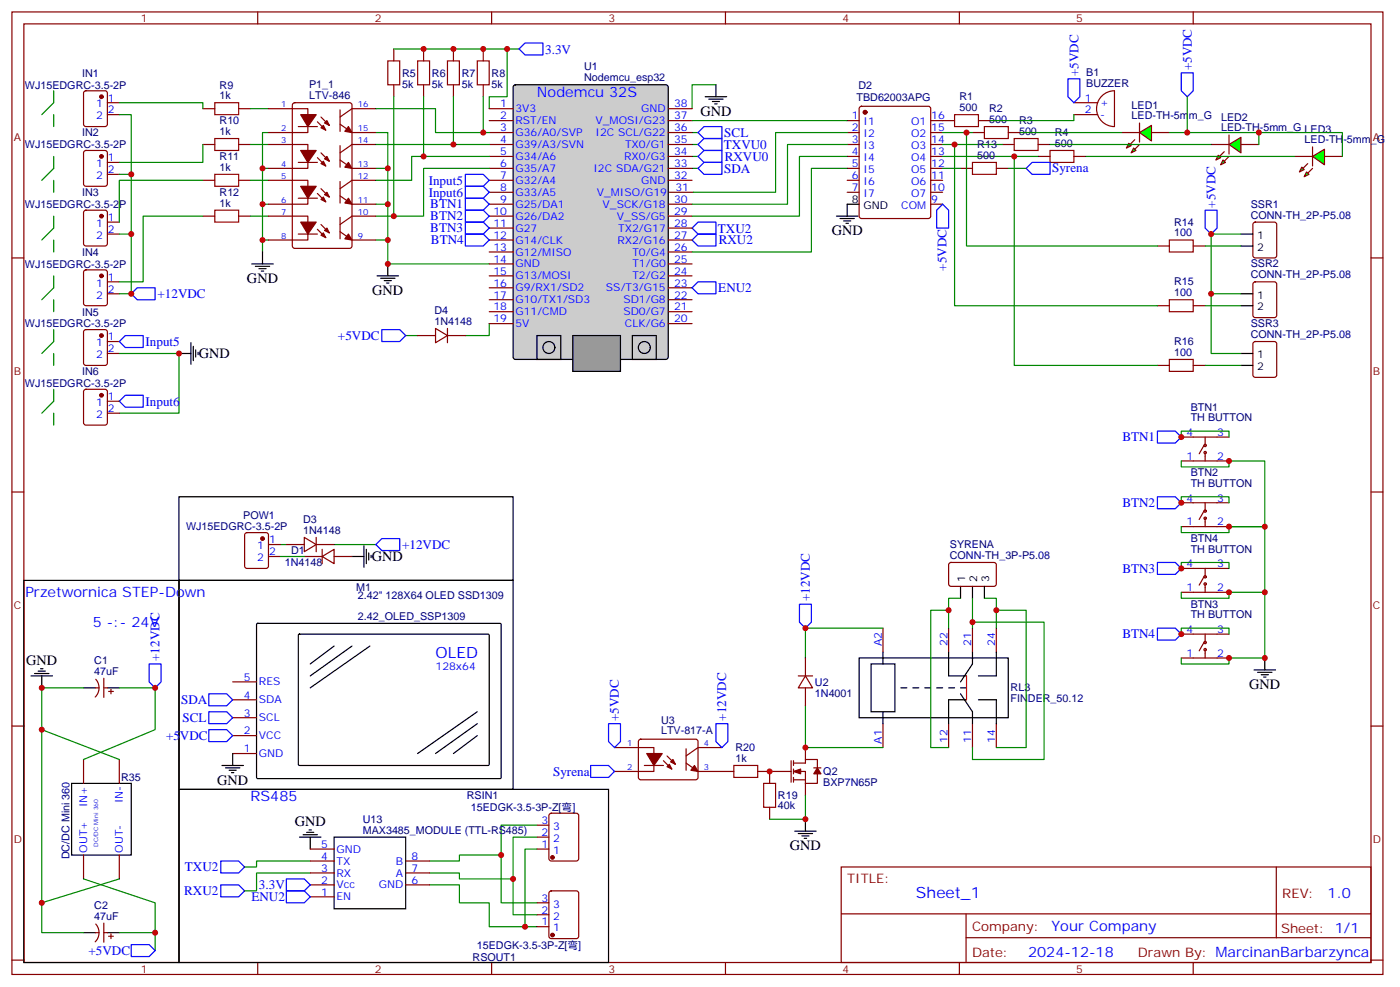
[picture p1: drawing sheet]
<svg xmlns="http://www.w3.org/2000/svg" width="414mm" height="292mm" viewBox="0 0 414 292" stroke-linecap="round" stroke-linejoin="round" font-family="sans-serif">
<g fill="none" stroke="#870000" stroke-width=".35">
<path d="M3.5 3.5h405.4v284.4h-405.4zM7.1 7.1h398.2v277.2h-398.2zM76.2 3.5v3.6M116.4 14.5v3.5M125.2 14.5v3.5M134.1 14.5v3.5M142.9 14.5v3.5M145.3 3.5v3.6M214.5 3.5v3.6M283.6 3.5v3.6M352.8 3.5v3.6M60 32.1h3.5"/>
<path d="M70.6 32.1h3.5M79.4 32.1h11.6v7.1h-11.6M86.7 30.5l.4-.2h16.3l.6 .5 .1 41.9-.5 .6-16.5 .1-.6-.5-.1-41.9zM88.2 37.4h5.6M93.8 36l2.5 2.5M94.9 34.6l2.5 2.4M100.5 36.7l3.6 2.5h7M100.5 32.5v6.3M111.1 32.1h-7l-3.6 2.5M116.4 25v3.6M125.2 25v3.6M134.1 25v3.6"/>
<path d="M142.9 25v3.6M60 53.3h3.5M60 42.7h3.5M70.6 53.3h3.5M70.6 42.7h3.5M79.4 42.7h11.6v7h-11.6M79.4 53.3h11.6v7h-11.6M88.2 48h5.6M88.2 58.6h5.6M93.8 46.6l2.5 2.4M93.8 57.2l2.5 2.4M94.9 45.2l2.5 2.4"/>
<path d="M94.9 55.7l2.5 2.5M100.5 43v6.4M100.5 53.6v6.4M100.5 47.3l3.6 2.4h7M100.5 57.9l3.6 2.4h7M111.1 53.3h-7l-3.6 2.4M111.1 42.7h-7l-3.6 2.5M3.5 76.2h3.6M60 63.9h3.5M70.6 63.9h3.5M79.4 63.9h11.6v7h-11.6M88.2 69.1h5.6"/>
<path d="M93.8 67.7l2.5 2.5M94.9 66.3l2.5 2.5M100.5 64.2v6.4M100.5 68.4l3.6 2.5h7M111.1 63.9h-7l-3.6 2.4M405.3 76.2h3.6M3.5 145.3h3.6M72.6 157.5l.4-.2h5.7l.6 .5 .1 9.4-.5 .7h-5.9l-.6-.4-.1-9.5zM90 158.8l3.5 2.1-3.5 2.1zM93.5 158.8v4.2M405.3 145.3h3.6M79.4 160.9h3.5"/>
<path d="M79.4 164.4h3.5M84.7 160.9h5.3M93.5 160.9h5.3M3.5 214.5h3.6M68.8 201.4h7M68.8 206.7h7M68.8 212h7M68.8 217.3h7M405.3 214.5h3.6M68.8 222.6h7M158.7 243.8h3.6M158.7 247.3h3.6"/>
<path d="M158.7 250.8h3.6M162.5 240.4l.5-.2h7.4l.6 .5 .1 12.9-.5 .7-7.6 .1-.7-.5v-13zM248.7 256.1h156.6v28.2h-156.6zM377.3 256.1v20.9M158.7 266.7h3.6M158.7 270.2h3.6M158.7 273.8h3.6M162.5 263.4l.5-.2h7.4l.6 .4 .1 13-.5 .6-7.6 .1-.7-.5v-12.9zM248.7 270h156.5M285.6 277h119.6M285.6 270v14.1M3.5 283.6h3.6"/>
<path d="M76.2 284.3v3.6M145.3 284.3v3.6M214.5 284.3v3.6M283.6 284.3v3.6M352.8 284.3v3.6M405.3 283.6h3.6"/>
</g>
<g fill="none" stroke="#000" stroke-width=".35">
<path d="M208.5 28.6h6.3M209.5 29.3h4.3M210.6 30h2.1M211.3 30.7h.7M211.7 25v3.6M74.4 78h6.4M75.5 78.7h4.2M76.6 79.4h2.1M77.6 74.4v3.6M114.7 78v3.5M77.3 80.1h.7M111.5 81.5h6.3"/>
<path d="M112.5 82.2h4.3M113.6 82.9h2.1M114.3 83.6h.7M52.9 171.4h98.8v61.8h-98.8zM104.1 164.4h3.5M107.6 161.2v6.4M108.3 162.3v4.2M109 163.3v2.2M109.7 164v.7M9.2 199.7h6.3M10.2 199h4.3M11.3 198.3h2.1"/>
<path d="M12 197.6h.7M12.3 199.7v3.5M75.9 184.3l.3-.1h71.8l.2 .3-.1 45.3-.3 .2h-71.8l-.2-.3zM88.3 187.5l.2-.2 56 .1 .1 .3v38.3l-.3 .1h-55.9l-.2-.3zM98.8 190.9l-7.1 5.2M104.1 190.9l-12.4 8.8M109.4 190.9l-17.7 12.3M141.1 217.3l-7 5.3M141.1 213.8l-12.3 8.8M141.1 210.3l-17.6 12.3M52.9 233.2h127v51.1h-127zM65.6 226.1h6.4"/>
<path d="M66.7 226.8h4.2M67.7 227.5h2.1M68.4 228.2h.7M68.8 222.6v3.5M88.5 247.3h6.4M89.6 246.6h4.2M90.7 245.9h2.1M91.4 245.2h.7M91.7 247.3v3.5"/>
</g>
<g fill="none" stroke="#008700" stroke-width=".35">
<path d="M116.4 14.5h33.5M153.5 14.5h-3.6v14.1h-5.3v3.5M74.1 32.1h5.3M79.4 39.2h-1.8v31.7h1.8M111.1 39.2h3.6v31.7h-3.6M204.6 39.2h1.8M211.7 25h-7.1v7.1M74.1 42.7h5.3M74.1 53.3h5.3M77.6 49.7h1.8M111.1 49.7h3.6M204.6 49.7h1.8"/>
<path d="M204.6 42.7h1.8M204.6 46.2h1.8M74.1 63.9h5.3M77.6 70.9v3.5M77.6 60.3h1.8M111.1 60.3h3.6M114.7 70.9v7.1h29.9M119.9 99.1h3.6M144.6 95.6v3.5h-7M82.9 160.9h1.8M98.8 160.9h12.3M91.7 257.9h-15.9v5.3h-3.5"/>
<path d="M91.7 254.4h-15.9v1.7h-3.5M148.2 252.6v14.1h10.5M151.7 259.6v10.6h7M158.7 250.8h-3.5v23M158.7 247.3h-7v12.3h-15.9v-1.7h-8.8M158.7 243.8h-10.5v8.8h-12.4v1.8h-8.8M127 261.4h8.8v5.3h8.8v7.1h14.1"/>
</g>
<g fill="#870000" stroke="#870000" stroke-width=".35">
<path d="M103 37.4l1.1 1.8-2.1-.4z"/>
<path d="M94.9 37.7l.7-.7 .7 1.5z"/>
<path d="M96.7 35.6l.7 1.4-1.4-.7z"/>
<path d="M88.9 33.9h4.6l-2.5 3.5z"/>
<path d="M103 48l1.1 1.7-2.1-.3z"/>
<path d="M94.9 48.3l.7-.7 .7 1.4z"/>
<path d="M96 46.9l.7-.7 .7 1.4z"/>
<path d="M88.9 44.5h4.6l-2.5 3.5z"/>
<path d="M103 58.6l1.1 1.7-2.1-.3z"/>
<path d="M94.9 58.9l.7-.7 .7 1.4z"/>
<path d="M96 57.5l.7-.7 .7 1.4z"/>
<path d="M88.9 55h4.6l-2.5 3.6z"/>
<path d="M103 69.1l1.1 1.8-2.1-.3z"/>
<path d="M94.9 69.5l.7-.7 .7 1.4z"/>
<path d="M96.7 67.4l.7 1.4-1.4-.7z"/>
<path d="M88.9 65.6h4.6l-2.5 3.5z"/>
<circle cx="163.3" cy="276.2" r=".53"/>
<circle cx="163.3" cy="253.3" r=".53"/>
<circle cx="77.6" cy="159.1" r=".53"/>
</g>
<path d="M153.5 14.5l1.7-1.8h5.3v3.5h-5.3zM206.4 39.2l1.7-1.8h5.3v3.5h-5.3zM206.4 49.7l1.7-1.7h5.3v3.5h-5.3zM206.4 42.7l1.7-1.8h5.3v3.6h-5.3zM206.4 46.2l1.7-1.7h5.3v3.5h-5.3zM204.6 67.4l1.8-1.8h5.3v3.5h-5.3zM206.4 69.1h5.3v3.6h-5.3l-1.8-1.8zM111.1 160.9l1.8-1.8h5.3v3.5h-5.3zM61.7 205h5.3l1.8 1.7-1.8 1.8h-5.3zM61.7 210.3h5.3l1.8 1.7-1.8 1.8h-5.3zM65.3 254.4h5.3l1.7 1.7-1.7 1.8h-5.3zM65.3 261.4h5.3l1.7 1.8-1.7 1.7h-5.3z" fill="none" stroke="#00f" stroke-width=".35"/>
<path d="M114.7 18h3.5v7h-3.5zM123.5 18h3.5v7h-3.5zM132.3 18h3.5v7h-3.5zM141.1 18h3.5v7h-3.5zM63.5 30.3h7.1v3.6h-7.1zM63.5 51.5h7.1v3.5h-7.1zM63.5 40.9h7.1v3.6h-7.1zM63.5 62.1h7.1v3.5h-7.1z" fill="none" stroke="#a10000" stroke-width=".35"/>
<path d="M151.9 25.3l.5-.3h44.4l.7 .5 .1 80-.5 .6-44.7 .1-.7-.5v-79.9z" fill="#ccc" stroke="#000" stroke-width=".35"/>
<g fill="none" stroke="#870000" stroke-width=".35">
<path d="M144.6 35.6h7.1M144.6 39.2h7.1M144.6 32.1h7.1M197.6 35.6h7M197.6 39.2h7M197.6 32.1h7M144.6 42.7h7.1M144.6 46.2h7.1M144.6 49.7h7.1M144.6 53.3h7.1M144.6 56.8h7.1M197.6 42.7h7"/>
<path d="M197.6 46.2h7M197.6 49.7h7M197.6 53.3h7M197.9 56.8h7.1M144.6 60.3h7.1M144.6 63.9h7.1M144.6 67.4h7.1M144.6 70.9h7.1M144.6 74.4h7.1M144.6 78h7.1M197.6 60.3h7M197.6 63.9h7"/>
<path d="M197.6 67.4h7M197.6 70.9h7M197.6 74.4h7M197.6 78h7M144.6 81.5h7.1M144.6 85h7.1M144.6 88.5h7.1M144.6 92.1h7.1M144.6 95.6h7.1M197.6 81.5h7M197.6 85h7M197.6 88.5h7"/>
<path d="M197.6 92.1h7M197.6 95.6h7"/>
</g>
<path d="M169.3 99.1h14.1v10.6h-14.1z" fill="#999" stroke="#000" stroke-width=".35"/>
<g fill="none" stroke="#000" stroke-width=".35">
<path d="M247.3 63.9h6.3M248.4 64.6h4.2M249.4 65.3h2.1M250.1 66h.7M254 60.3h-3.5v3.6M158.7 99.1h7.1v7.1h-7.1zM187 99.1h7v7.1h-7zM52.9 104.4h3.5M56.4 101.2v6.4M57.1 102.3v4.2M57.9 103.4v2.1M58.6 104.1v.7"/>
<path d="M52.9 146.8h98.8v24.6h-98.8zM7.1 171.4h45.8v112.9h-45.8zM24.7 203.2h3.5M31.7 203.2h3.6M21.2 231.4h17.6v21.2h-17.6zM24.7 275.5h3.5M31.7 275.5h3.6"/>
<circle cx="162.3" cy="102.7" r="1.76"/>
<circle cx="190.5" cy="102.7" r="1.76"/>
</g>
<g fill="none" stroke="#870000" stroke-width=".35">
<path d="M24.9 27l.5-.2h5.6l.7 .4v9.5l-.4 .6-5.9 .1-.7-.5v-9.4zM31.7 30.3h3.6M31.7 33.9h3.6M250.5 35.6h3.5M250.5 39.2h3.5M254.2 31.6l.5-.2h19.8l.6 .4 .1 32.1-.5 .6-20 .1-.6-.5-.1-32zM275.2 35.6h7M275.2 39.2h3.5M287.5 39.2h3.5M289.3 35.6h3.5M298.1 39.2h3.5M317.5 30.3h7.1"/>
<path d="M317.5 33.9h7.1M325.8 28.4a5.3 5.3 0 0 1 3.7-1.6v10.6a5.3 5.3 0 0 1-4.9-3.3 5.3 5.3 0 0 1 1.2-5.7zM331.6 39.2h5.3M340.4 39.2h5.3M24.9 44.7l.5-.2h5.6l.7 .4v9.4l-.4 .7h-5.9l-.7-.4v-9.4zM31.7 48h3.6M31.7 51.5h3.6M250.5 42.7h3.5M250.5 46.2h3.5M250.5 49.7h3.5M250.5 53.3h3.5M250.5 56.8h3.5"/>
<path d="M275.2 42.7h3.5M275.2 46.2h3.5M275.2 49.7h3.5M275.2 53.3h3.5M275.2 56.8h3.5M296.3 42.7h3.6M306.9 42.7h3.5M306.9 46.2h3.5M317.5 46.2h3.5M24.9 62.3l.5-.2h5.6l.7 .4v9.5l-.4 .6-5.9 .1-.7-.5v-9.4zM24.9 79.9l.5-.2h5.6l.7 .5v9.4l-.4 .7h-5.9l-.7-.5v-9.4zM31.7 65.6h3.6"/>
<path d="M31.7 69.1h3.6M275.2 60.3h3.5M24.9 97.6l.5-.2h5.6l.7 .4v9.4l-.4 .7-5.9 .1-.7-.5v-9.4zM31.7 83.3h3.6M31.7 86.8h3.6M123.5 99.1h5.3M128.8 97l3.5 2.1-3.5 2.1zM132.3 99.1h5.3M132.3 97v4.2M24.9 115.2l.5-.2h5.6l.7 .4v9.5l-.4 .6-5.9 .1-.7-.5v-9.4zM31.7 100.9h3.6M31.7 104.4h3.6"/>
<path d="M31.7 118.5h3.6M31.7 122.1h3.6M349.2 129.1h14.2M349.2 136.2h14.2M356 131.6l-1.5 2.5M356.3 129.1v2.5M356.3 133.7v2.5M349.2 148.5h14.2M349.2 155.6h14.2M356 151l-1.5 2.5M356.3 148.5v2.5M356.3 153.1v2.5"/>
<path d="M90 164.4h5.2M95.2 164.4l3.6-2.1v4.2zM95.2 162.3v4.2M98.8 164.4h5.3M349.2 167.9h14.2M349.2 175h14.2M356 170.4l-1.5 2.5M356.3 167.9v2.5M356.3 172.5v2.5M349.2 187.3h14.2M349.2 194.4h14.2M356 189.8l-1.5 2.5"/>
<path d="M356.3 187.3v2.5M356.3 191.9v2.5M28.2 203.2h1.1M28.3 200.7a3.8 3.8 0 0 1-.2 5.2M30.7 200.4v5.6M30.7 203.2h1M32.1 204.3h1.4M32.8 203.6v1.4M24.7 224.4v7M35.3 224.4v7M24.7 252.6v7M35.3 252.6v7"/>
<path d="M28.2 275.5h1.1M28.3 273a3.8 3.8 0 0 1-.2 5.2M30.7 272.7v5.6M30.7 275.5h1M32.1 276.6h1.4M32.8 275.9v1.4"/>
<circle cx="356.3" cy="133.7" r=".35"/>
<circle cx="356.3" cy="131.6" r=".35"/>
<circle cx="356.3" cy="153.1" r=".35"/>
<circle cx="356.3" cy="151" r=".35"/>
<circle cx="356.3" cy="172.5" r=".35"/>
<circle cx="356.3" cy="170.4" r=".35"/>
<circle cx="356.3" cy="191.9" r=".35"/>
<circle cx="356.3" cy="189.8" r=".35"/>
</g>
<path d="M137.6 51.5h5.3l1.7 1.8-1.7 1.7h-5.3zM137.6 55h5.3l1.7 1.8-1.7 1.8h-5.3zM278.7 60.3l1.8 1.8v5.3h-3.6v-5.3zM38.8 86.8l1.8-1.8h5.3v3.5h-5.3zM112.9 97.4h5.3l1.7 1.7-1.7 1.8h-5.3zM35.3 100.9l1.7-1.8h5.3v3.6h-5.3zM35.3 118.5l1.7-1.7h5.3v3.5h-5.3zM44.1 196.1h3.5v5.3l-1.7 1.8-1.8-1.8zM61.7 215.5h5.3l1.8 1.8-1.8 1.8h-5.3zM38.8 279h5.3l1.8 1.8-1.8 1.8h-5.3z" fill="none" stroke="#00f" stroke-width=".35"/>
<g fill="none" stroke="#008700" stroke-width=".35">
<path d="M15.9 26.8v3.5l-3.6 3.6M15.9 33.9v3.5M35.3 30.3h24.7v1.8M35.3 33.9h3.5v52.9h-3.5M204.6 35.6h45.9M250.5 39.2h-21.2v17.6h-24.3M278.7 39.2h8.8M15.9 46.2v3.5l-3.6 3.6M15.9 53.3v3.5M35.3 51.5h3.5M60 42.7v5.3h-24.7M60 53.3h-24.7v12.3"/>
<path d="M250.5 42.7h-17.7v17.6h-28.2M250.5 46.2h-14.1v17.7h-31.8M250.5 49.7h-10.6v24.7h-35.3M278.7 42.7h17.6M278.7 46.2h28.2M15.9 63.9v3.5l-3.6 3.5M15.9 70.9v3.5M35.3 69.1h3.5M60 63.9h-17.7v19.4h-7M15.9 81.5v3.5l-3.6 3.5M15.9 88.5v3.6M15.9 97.4v3.5l-3.6 3.5"/>
<path d="M15.9 104.4v3.6M15.9 115v3.5l-3.6 3.6M52.9 104.4v17.7h-17.6M15.9 122.1v3.5M82.9 164.4h7.1M12.3 215.5v51.2M24.7 203.2h-12.4v12.3l23 8.9M35.3 203.2h10.6v12.3l-21.2 8.9M24.7 259.6l21.2 7.1v8.8h-10.6M35.3 259.6l-23 7.1v8.8h12.4M45.9 275.5v5.3"/>
</g>
<g fill="#870000" stroke="#870000" stroke-width=".35">
<circle cx="30" cy="28.6" r=".53"/>
<circle cx="30" cy="46.2" r=".53"/>
<circle cx="30" cy="63.9" r=".53"/>
<circle cx="30" cy="81.5" r=".53"/>
<circle cx="30" cy="99.1" r=".53"/>
<circle cx="30" cy="116.8" r=".53"/>
<circle cx="255.8" cy="33.2" r=".53"/>
</g>
<path d="M282.2 33.9h7.1v3.5h-7.1zM291 37.4h7.1v3.5h-7.1zM299.9 40.9h7v3.6h-7zM310.4 44.5h7.1v3.5h-7.1z" fill="none" stroke="#a10000" stroke-width=".35"/>
<g fill="#0f0" stroke="#870000" stroke-width=".35">
<path d="M333.7 42.3l.7 .7-1.4 .7z"/>
<path d="M335.1 43.7l.7 .8-1.4 .7z"/>
</g>
<g fill="#870000" stroke="#870000" stroke-width=".35">
<path d="M335.5 41.3l-1.4 1.4z"/>
<path d="M335.5 44.1l1.4-1.4z"/>
</g>
<path d="M336.9 36.3v5.7z" fill="#f00" stroke="#870000" stroke-width=".35"/>
<path d="M336.9 39.2l3.5-2.2v4.6z" fill="#0f0" stroke="#870000" stroke-width=".35"/>
<path d="M358.1 42.7h5.3M366.9 42.7h5.3" fill="none" stroke="#870000" stroke-width=".35"/>
<g fill="#0f0" stroke="#870000" stroke-width=".35">
<path d="M360.2 45.9l.7 .7-1.4 .7z"/>
<path d="M361.6 47.3l.7 .7-1.4 .7z"/>
</g>
<g fill="#870000" stroke="#870000" stroke-width=".35">
<path d="M360.5 46.2l1.4-1.4z"/>
<path d="M363.4 46.2l-1.5 1.4z"/>
</g>
<path d="M363.4 39.9v5.6z" fill="#f00" stroke="#870000" stroke-width=".35"/>
<path d="M363.4 42.7l3.5-2.1v4.6z" fill="#0f0" stroke="#870000" stroke-width=".35"/>
<path d="M301.6 39.2h30M317.5 33.9v1.7h-24.7M310.4 42.7h47.7" fill="none" stroke="#008700" stroke-width=".35"/>
<path d="M382.8 46.2h5.3M391.6 46.2h5.3" fill="none" stroke="#870000" stroke-width=".35"/>
<g fill="#0f0" stroke="#870000" stroke-width=".35">
<path d="M384.9 49.4l.7 .7-1.4 .7z"/>
<path d="M386.3 50.8l.7 .7-1.4 .7z"/>
</g>
<g fill="#870000" stroke="#870000" stroke-width=".35">
<path d="M386.6 48.3l-1.4 1.4z"/>
<path d="M388.1 49.7l-1.5 1.5z"/>
</g>
<path d="M388.1 43.4v5.6z" fill="#f00" stroke="#870000" stroke-width=".35"/>
<path d="M388.1 46.2l3.5-2.1v4.6z" fill="#0f0" stroke="#870000" stroke-width=".35"/>
<g fill="none" stroke="#008700" stroke-width=".35">
<path d="M111.1 32.1h17.7v7.1h15.8M116.4 28.6v35.3M125.2 28.6v17.6M134.1 28.6v14.1M142.9 28.6v10.6M285.8 39.2v33.5h56.4M351 28.6v10.6h-5.3M351 39.2h21.2v3.5M372.2 39.2h24.7v7M111.1 42.7h33.5M144.6 49.7h-19.4v14.2h-14.1M144.6 46.2h-22.9v7.1h-10.6"/>
<path d="M278.7 49.7h5.3M282.2 42.7v47.6h60M298.1 49.7h5.3M299.9 46.2v61.8h42.3M321 46.2h61.8M356.3 72.7h10.6M366.9 69.1h-8.8v17.7h8.8M356.3 90.3h10.6M358.1 86.8v17.6h8.8M35.3 104.4h17.6M356.3 108h10.6M349.2 136.2v1.7h14.2v-1.7h10.5v19.4h-10.5"/>
<path d="M349.2 129.1v-1.7h14.2v1.7M349.2 155.6v1.7h14.2v-1.7h10.5v19.4h-10.5v1.7h-14.2v-1.7M349.2 148.5v-1.7h14.2v1.7M284 176.7h-3.5v8.9M287.5 176.7v8.9M291 176.7h3.6v8.9M349.2 167.9v-1.7h14.2v1.7M373.9 175v19.4h-10.5v1.7h-14.2v-1.7M261.1 185.6h-23v8.8M280.5 180.3h-5.3v40.5h5.3M287.5 183.8h21.2v40.6h-21.2v-3.6M294.6 180.3h8.8v40.5h-8.8"/>
<path d="M349.2 187.3v-1.7h14.2v1.7M238.1 208.5v12.3h23M238.1 234.9v7.1h-10.6"/>
</g>
<g fill="none" stroke="#00f" stroke-width=".35">
<path d="M315.7 23.3h3.6v5.3l-1.8 1.7-1.8-1.7zM349.2 21.5h3.6v5.3l-1.8 1.8-1.8-1.8zM137.6 58.6h5.3l1.7 1.7-1.7 1.8h-5.3zM303.4 49.7l1.8-1.7h5.2v3.5h-5.2zM137.6 62.1h5.3l1.7 1.8-1.7 1.7h-5.3zM137.6 65.6h5.3l1.7 1.8-1.7 1.7h-5.3zM137.6 69.1h5.3l1.7 1.8-1.7 1.8h-5.3zM356.3 62.1h3.5v5.3l-1.7 1.7-1.8-1.7zM204.6 85l1.8-1.7h5.3v3.5h-5.3zM342.2 127.4h5.3l1.7 1.7-1.7 1.8h-5.3zM342.2 146.8h5.3l1.7 1.7-1.7 1.8h-5.3zM236.4 178.5h3.5v5.3l-1.8 1.8-1.7-1.8z"/>
<path d="M342.2 166.2h5.3l1.7 1.7-1.7 1.8h-5.3zM342.2 185.6h5.3l1.7 1.7-1.7 1.8h-5.3zM179.9 213.8h3.5v5.3l-1.7 1.7-1.8-1.7zM211.7 213.8h3.5v5.3l-1.8 1.7-1.7-1.7zM174.6 226.1h5.3l1.8 1.8-1.8 1.8h-5.3zM84.7 259.6h5.3l1.7 1.8-1.7 1.8h-5.3zM84.7 263.2h5.3l1.7 1.7-1.7 1.8h-5.3z"/>
</g>
<path d="M287.5 48h7.1v3.5h-7.1zM345.7 70.9h7.1v3.5h-7.1zM345.7 88.5h7.1v3.6h-7.1zM345.7 106.2h7.1v3.5h-7.1zM217 226.1h7v3.6h-7zM225.8 231.4h3.5v7.1h-3.5z" fill="none" stroke="#a10000" stroke-width=".35"/>
<g fill="none" stroke="#870000" stroke-width=".35">
<path d="M284 49.7h3.5M294.6 49.7h3.5M342.2 72.7h3.5M352.8 72.7h3.5M370.7 65.8l.4-.2h5.7l.6 .4 .1 9.5-.5 .6-5.9 .1-.6-.5-.1-9.4zM342.2 90.3h3.5M352.8 90.3h3.5M370.7 83.5l.4-.2h5.7l.6 .4 .1 9.4-.5 .7h-5.9l-.6-.4-.1-9.4zM342.2 108h3.5M352.8 108h3.5M370.7 101.1l.4-.2h5.7l.6 .4 .1 9.5-.5 .6-5.9 .1-.6-.5-.1-9.4zM280.7 166.4l.5-.2h12.9l.5 .7-.1 5.9-.6 .4-13-.1-.4-.6v-5.6z"/>
<path d="M236 199.7h4.2M238.1 199.7l2.1 3.5h-4.2zM238.1 194.4v5.3M261.1 185.6v7M280.5 185.6v7M287.5 185.6v7M294.6 185.6v7M189 218.6l.4-.2h16.5l.5 .7-.1 10.8-.6 .5-16.5-.1-.5-.6v-10.6zM238.1 203.2v5.3M261.1 213.8v7M280.5 213.8v7M287.5 213.8v7"/>
<path d="M294.6 213.8v7M181.7 220.8h11.6v7.1h-11.6M190.5 226.1h5.6M196.1 224.7l2.5 2.5M197.2 223.3l2.5 2.5M202.8 225.4l3.6 2.5h10.6M202.8 221.2v6.3M213.4 220.8h-7l-3.6 2.5M224 227.9h9.9M227.5 227.9v3.5M227.5 238.5v3.5M233.9 224.7v6.4"/>
<path d="M234.6 227.9h3.5v3.5M234.6 225.4h3.5v-1h3.6v2.4M234.6 224.7v1.4M234.6 227.2v1.4M234.6 229.7v1.4M234.6 230.4h3.5M238.1 220.8v3.6M238.1 231.4v3.5M240.6 226.8h2.1M241.7 228.6v2.8h-3.6M91.7 257.9h7.1M91.7 254.4h7.1"/>
<path d="M91.7 250.8h7.1M119.9 257.9h7.1M119.9 254.4h7.1M91.7 264.9h7.1M91.7 261.4h7.1M119.9 261.4h7.1"/>
</g>
<g fill="#870000" stroke="#870000" stroke-width=".35">
<path d="M241.7 226.8l1 1.8h-2.1z"/>
<path d="M234.6 227.9l2.1-.7v1.4z"/>
<path d="M205.3 226.1l1.1 1.8-2.1-.4z"/>
<path d="M197.9 225.8l.7 1.4-1.4-.7z"/>
<path d="M198.3 225.1l.7-.7 .7 1.4z"/>
<path d="M191.2 222.6h4.6l-2.5 3.5z"/>
</g>
<g fill="none" stroke="#000" stroke-width=".35">
<path d="M366.9 69.1h3.5M366.9 72.7h3.5M366.9 86.8h3.5M366.9 90.3h3.5M366.9 104.4h3.5M366.9 108h3.5M284 173.2v3.5M287.5 173.2v3.5M291 173.2v3.5M254 194.4h44.1v17.6h-44.1zM257.5 196.1h7.1v14.2h-7.1zM261.1 192.6v3.5"/>
<path d="M280.5 192.6v7.1h5.3M287.5 192.6v3.5l-3.5 5.3M294.6 192.6v7.1h-5.3M370.8 197.9h6.3M371.8 198.6h4.3M372.9 199.3h2.1M373.9 194.4v3.5M261.1 210.3v3.5M266.3 203.2h1.8M269.9 203.2h1.7M273.4 203.2h1.8M276.9 203.2h1.8"/>
<path d="M280.5 203.2h1.7M284 203.2h1.8M284 205l3.5 5.3v3.5M285.8 206.7h-5.3v7.1M289.3 206.7h5.3v7.1M373.6 200h.7M98.8 247.3h21.1v21.2h-21.1zM234.9 245.5h6.4M236 246.2h4.2M237.1 246.9h2.1M237.8 247.7h.7M238.1 242v3.5"/>
</g>
<path d="M285.8 199.7v7" fill="none" stroke="#f00" stroke-width=".35"/>
<g fill="#c00">
<circle cx="155.2" cy="273.8" r=".88"/>
<circle cx="151.7" cy="259.6" r=".88"/>
<circle cx="148.2" cy="252.6" r=".88"/>
<circle cx="142.9" cy="14.5" r=".88"/>
<circle cx="134.1" cy="14.5" r=".88"/>
<circle cx="125.2" cy="14.5" r=".88"/>
<circle cx="114.7" cy="78" r=".88"/>
<circle cx="77.6" cy="70.9" r=".88"/>
<circle cx="77.6" cy="60.3" r=".88"/>
<circle cx="77.6" cy="49.7" r=".88"/>
<circle cx="149.9" cy="14.5" r=".88"/>
<circle cx="114.7" cy="70.9" r=".88"/>
<circle cx="114.7" cy="49.7" r=".88"/>
<circle cx="114.7" cy="60.3" r=".88"/>
<circle cx="45.9" cy="275.5" r=".88"/>
<circle cx="12.3" cy="215.5" r=".88"/>
<circle cx="12.3" cy="203.2" r=".88"/>
<circle cx="45.9" cy="203.2" r=".88"/>
<circle cx="38.8" cy="51.5" r=".88"/>
<circle cx="38.8" cy="69.1" r=".88"/>
<circle cx="38.8" cy="86.8" r=".88"/>
<circle cx="12.3" cy="266.7" r=".88"/>
<circle cx="351" cy="39.2" r=".88"/>
<circle cx="372.2" cy="39.2" r=".88"/>
<circle cx="238.1" cy="220.8" r=".88"/>
<circle cx="238.1" cy="242" r=".88"/>
<circle cx="227.5" cy="227.9" r=".88"/>
<circle cx="238.1" cy="185.6" r=".88"/>
<circle cx="52.9" cy="104.4" r=".88"/>
<circle cx="280.5" cy="180.3" r=".88"/>
<circle cx="294.6" cy="180.3" r=".88"/>
<circle cx="287.5" cy="183.8" r=".88"/>
<circle cx="373.9" cy="155.6" r=".88"/>
<circle cx="373.9" cy="175" r=".88"/>
<circle cx="373.9" cy="194.4" r=".88"/>
<circle cx="142.9" cy="39.2" r=".88"/>
<circle cx="134.1" cy="42.7" r=".88"/>
<circle cx="125.2" cy="46.2" r=".88"/>
<circle cx="116.4" cy="63.9" r=".88"/>
<circle cx="363.4" cy="175" r=".88"/>
<circle cx="349.3" cy="167.9" r=".88"/>
<circle cx="349.3" cy="148.5" r=".88"/>
<circle cx="363.4" cy="155.6" r=".88"/>
<circle cx="349.3" cy="129.1" r=".88"/>
<circle cx="363.4" cy="136.2" r=".88"/>
<circle cx="349.3" cy="187.3" r=".88"/>
<circle cx="363.4" cy="194.4" r=".88"/>
<circle cx="358.1" cy="86.8" r=".88"/>
<circle cx="285.8" cy="39.2" r=".88"/>
<circle cx="282.2" cy="42.7" r=".88"/>
<circle cx="299.9" cy="46.2" r=".88"/>
<circle cx="358.1" cy="69.1" r=".88"/>
</g>
<g font-size="4.6" fill="#00f">
<text x="128.8" y="194.4">OLED</text>
<text x="270.8" y="265.1">Sheet_1</text>
</g>
<g font-size="4.2" fill="#00f">
<text x="158.7" y="28.6">Nodemcu 32S</text>
<text x="7.5" y="176.4">Przetwornica STEP-Down</text>
<text x="27.5" y="185.2">5 -:- 24V</text>
<text x="74.1" y="236.7">RS485</text>
<text x="392.5" y="265.4">1.0</text>
<text x="310.9" y="274.9">Your Company</text>
<text x="304" y="282.7">2024-12-18</text>
</g>
<g font-size="4.2">
<text x="207.1" y="34.2">GND</text>
<text x="245.9" y="69.5">GND</text>
<text x="73" y="83.6">GND</text>
<text x="110.1" y="87.1">GND</text>
<text x="58.7" y="105.9">GND</text>
<text x="109.9" y="165.8">GND</text>
<text x="7.8" y="196.5">GND</text>
<text x="369.4" y="203.6">GND</text>
<text x="64.2" y="231.8">GND</text>
<text x="87.1" y="244.1">GND</text>
<text x="233.5" y="251.2">GND</text>
</g>
<g font-size="3.9" fill="#00f">
<text x="161.2" y="15.9">3.3V</text>
<text x="318.8" y="22.6" transform="rotate(-90 318.8 22.6)">+5VDC</text>
<text x="352.4" y="20.8" transform="rotate(-90 352.4 20.8)">+5VDC</text>
<text x="214.1" y="40.5">SCL</text>
<text x="214" y="43.9">TXVU0</text>
<text x="214.3" y="47.5">RXVU0</text>
<text x="214.1" y="51.1">SDA</text>
<text x="311.1" y="50.9">Syrena</text>
<text x="126.7" y="54.6">Input5</text>
<text x="126.7" y="58.2">Input6</text>
<text x="127.2" y="61.5">BTN1</text>
<text x="127.2" y="65.1">BTN2</text>
<text x="359.4" y="61.4" transform="rotate(-90 359.4 61.4)">+5VDC</text>
<text x="127.2" y="68.6">BTN3</text>
<text x="127.4" y="72">BTN4</text>
<text x="212.2" y="68.7">TXU2</text>
<text x="212.5" y="72.2">RXU2</text>
<text x="279.9" y="80" transform="rotate(-90 279.9 80)">+5VDC</text>
<text x="46.6" y="88.1">+12VDC</text>
<text x="212.4" y="86.4">ENU2</text>
<text x="99.9" y="100.3">+5VDC</text>
<text x="43" y="102.2">Input5</text>
<text x="43" y="119.9">Input6</text>
<text x="331.8" y="130.3">BTN1</text>
<text x="331.8" y="149.7">BTN2</text>
<text x="118.9" y="162.2">+12VDC</text>
<text x="331.8" y="169.1">BTN3</text>
<text x="239.4" y="177.6" transform="rotate(-90 239.4 177.6)">+12VDC</text>
<text x="331.8" y="188.5">BTN4</text>
<text x="47.2" y="195.3" transform="rotate(-90 47.2 195.3)">+12VDC</text>
<text x="53.6" y="208.1">SDA</text>
<text x="54" y="213.3">SCL</text>
<text x="183" y="213.1" transform="rotate(-90 183 213.1)">+5VDC</text>
<text x="214.7" y="212.9" transform="rotate(-90 214.7 212.9)">+12VDC</text>
<text x="49.1" y="218.6">+5VDC</text>
<text x="163.5" y="229.3">Syrena</text>
<text x="54.7" y="257.3">TXU2</text>
<text x="76.6" y="262.5">3.3V</text>
<text x="54.5" y="264.4">RXU2</text>
<text x="74.3" y="266.1">ENU2</text>
<text x="26.2" y="282">+5VDC</text>
</g>
<g font-size="3.9" fill="#800">
<text x="250.5" y="260.7">TITLE:</text>
<text x="379.1" y="265.4">REV:</text>
<text x="287.4" y="274.9">Company:</text>
<text x="378.7" y="275.5">Sheet: 1/1</text>
<text x="287.4" y="282.6">Date:</text>
<text x="336.4" y="282.7">Drawn By: MarcinanBarbarzynca</text>
</g>
<g font-size="3.2" fill="#800">
<text x="41.6" y="6.5">1</text>
<text x="110.8" y="6.5">2</text>
<text x="179.9" y="6.5">3</text>
<text x="249.1" y="6.5">4</text>
<text x="318.2" y="6.5">5</text>
<text x="4.1" y="41.6">A</text>
<text x="405.9" y="41.6">A</text>
<text x="4.1" y="110.8">B</text>
<text x="405.9" y="110.8">B</text>
<text x="4.1" y="179.9">C</text>
<text x="405.9" y="179.9">C</text>
<text x="4.1" y="249.1">D</text>
<text x="405.9" y="249.1">D</text>
<text x="41.6" y="287.3">1</text>
<text x="110.8" y="287.3">2</text>
<text x="179.9" y="287.3">3</text>
<text x="249.1" y="287.3">4</text>
<text x="318.2" y="287.3">5</text>
</g>
<g font-size="3.2" fill="#000080">
<text x="24.3" y="22.6">IN1</text>
<text x="118.9" y="22.7">R5</text>
<text x="127.7" y="22.7">R6</text>
<text x="136.5" y="22.7">R7</text>
<text x="145.3" y="22.7">R8</text>
<text x="172.7" y="24">Nodemcu_esp32</text>
<text x="172.7" y="20.8">U1</text>
<text x="321.1" y="22.6">B1</text>
<text x="7.4" y="26.2">WJ15EDGRC-3.5-2P</text>
<text x="64.9" y="29.3">1k</text>
<text x="64.9" y="26.2">R9</text>
<text x="91.4" y="29.3">LTV-846</text>
<text x="91.4" y="25.9">P1_1</text>
<text x="118.9" y="25.9">5k</text>
<text x="127.7" y="25.9">5k</text>
<text x="136.5" y="25.9">5k</text>
<text x="145.3" y="25.9">5k</text>
<text x="253.2" y="29.7">TBD62003APG</text>
<text x="253.8" y="26.2">D2</text>
<text x="283.6" y="29.6">R1</text>
<text x="321.1" y="25.8">BUZZER</text>
<text x="283.6" y="32.8">500</text>
<text x="292.5" y="33.1">R2</text>
<text x="334.5" y="35.3">LED-TH-5mm_G</text>
<text x="334.5" y="32.1">LED1</text>
<text x="361" y="35.6">LED2</text>
<text x="24.3" y="40.3">IN2</text>
<text x="64.9" y="39.9">1k</text>
<text x="64.9" y="36.7">R10</text>
<text x="292.5" y="36.3">500</text>
<text x="301.3" y="39.9">500</text>
<text x="301.3" y="36.7">R3</text>
<text x="311.9" y="40.2">R4</text>
<text x="361" y="38.8">LED-TH-5mm_G LED3</text>
<text x="7.4" y="43.8">WJ15EDGRC-3.5-2P</text>
<text x="64.9" y="47.3">R11</text>
<text x="288.9" y="46.9">500</text>
<text x="288.9" y="43.7">R13</text>
<text x="311.9" y="43.4">500</text>
<text x="385.7" y="42.3">LED-TH-5mm_G</text>
<text x="64.9" y="50.4">1k</text>
<text x="24.3" y="57.9">IN3</text>
<text x="64.9" y="57.9">R12</text>
<text x="7.4" y="61.5">WJ15EDGRC-3.5-2P</text>
<text x="64.9" y="61">1k</text>
<text x="369.8" y="64.6">CONN-TH_2P-P5.08</text>
<text x="369.8" y="61.4">SSR1</text>
<text x="347.1" y="69.9">100</text>
<text x="347.1" y="66.6">R14</text>
<text x="24.3" y="75.6">IN4</text>
<text x="7.4" y="79.1">WJ15EDGRC-3.5-2P</text>
<text x="369.8" y="82.2">CONN-TH_2P-P5.08</text>
<text x="369.8" y="79">SSR2</text>
<text x="347.1" y="87.5">100</text>
<text x="347.1" y="84.3">R15</text>
<text x="24.3" y="93.2">IN5</text>
<text x="128.4" y="96">1N4148</text>
<text x="128.4" y="92.8">D4</text>
<text x="7.4" y="96.7">WJ15EDGRC-3.5-2P</text>
<text x="347.1" y="101.9">R16</text>
<text x="369.8" y="99.8">CONN-TH_2P-P5.08</text>
<text x="369.8" y="96.7">SSR3</text>
<text x="347.1" y="105.1">100</text>
<text x="24.3" y="110.8">IN6</text>
<text x="7.4" y="114.4">WJ15EDGRC-3.5-2P</text>
<text x="352" y="124.4">TH BUTTON</text>
<text x="352" y="121.3">BTN1</text>
<text x="352" y="143.8">TH BUTTON</text>
<text x="352" y="140.7">BTN2</text>
<text x="71.9" y="153.2">POW1</text>
<text x="89.6" y="154.6">D3</text>
<text x="55" y="156.7">WJ15EDGRC-3.5-2P</text>
<text x="89.6" y="157.7">1N4148</text>
<text x="280.8" y="161.7">SYRENA</text>
<text x="352" y="160.1">BTN4</text>
<text x="84.2" y="167.3">1N4148</text>
<text x="86.1" y="163.8">D1</text>
<text x="280.8" y="165.1">CONN-TH_3P-P5.08</text>
<text x="352" y="163.2">TH BUTTON</text>
<text x="105.3" y="174.7">M1</text>
<text x="105.8" y="177.1">2.42&quot; 128X64 OLED SSD1309</text>
<text x="352" y="179.5">BTN3</text>
<text x="105.8" y="183.1">2.42_OLED_SSP1309</text>
<text x="352" y="182.6">TH BUTTON</text>
<text x="27.9" y="196.1">C1</text>
<text x="27.9" y="199.3">47uF</text>
<text x="240.9" y="202.6">U2</text>
<text x="240.9" y="205.8">1N4001</text>
<text x="298.8" y="207.4">FINDER_50.12</text>
<text x="298.8" y="204.3">RL3</text>
<text x="195.4" y="213.8">U3</text>
<text x="195.4" y="217">LTV-817-A</text>
<text x="217.5" y="221.9">R20</text>
<text x="217.5" y="225.1">1k</text>
<text x="35.8" y="230.8">R35</text>
<text x="243.4" y="232.2">BXP7N65P</text>
<text x="243.4" y="229">Q2</text>
<text x="138" y="236.1">RSIN1</text>
<text x="139.2" y="239.7">15EDGK-3.5-3P-Z[弯]</text>
<text x="230" y="239.1">40k</text>
<text x="230" y="236.1">R19</text>
<text x="107.3" y="243">U13</text>
<text x="107.3" y="246.2">MAX3485_MODULE (TTL-RS485)</text>
<text x="20.6" y="253.9" transform="rotate(-90 20.6 253.9)">DC/DC Mini 360</text>
<text x="27.9" y="268.5">C2</text>
<text x="27.9" y="271.6">47uF</text>
<text x="141" y="280.2">15EDGK-3.5-3P-Z[弯]</text>
<text x="139.7" y="283.7">RSOUT1</text>
</g>
<g font-size="3.2" fill="#00f">
<text x="31.9" y="30">1</text>
<text x="320.8" y="30">1</text>
<text x="28.4" y="31.8">1</text>
<text x="28.4" y="35.3">2</text>
<text x="31.9" y="33.5">2</text>
<text x="147.9" y="35.3">2</text>
<text x="147.9" y="31.8">1</text>
<text x="152.4" y="33.2">3V3</text>
<text x="189.6" y="33.2">GND</text>
<text x="199.3" y="35.3">37</text>
<text x="199.3" y="31.8">38</text>
<text x="251.8" y="35.3">1</text>
<text x="275.3" y="35.3">16</text>
<text x="320.8" y="33.5">2</text>
<text x="325.3" y="31.4">+</text>
<text x="325.3" y="34.9">-</text>
<text x="147.9" y="38.8">3</text>
<text x="152.4" y="36.7">RST/EN</text>
<text x="152.4" y="40.2">G36/A0/SVP</text>
<text x="176.1" y="36.7">V_MOSI/G23</text>
<text x="176.1" y="40.2">I2C SCL/G22</text>
<text x="199.3" y="38.8">36</text>
<text x="251.8" y="38.8">2</text>
<text x="255.3" y="37">I1</text>
<text x="255.3" y="40.6">I2</text>
<text x="269.3" y="40.6">O2</text>
<text x="269.3" y="37">O1</text>
<text x="275.3" y="38.8">15</text>
<text x="31.9" y="47.6">1</text>
<text x="147.9" y="42.3">4</text>
<text x="147.9" y="45.9">5</text>
<text x="152.4" y="43.7">G39/A3/SVN</text>
<text x="152.4" y="47.3">G34/A6</text>
<text x="184.5" y="47.3">RX0/G3</text>
<text x="184.8" y="43.7">TX0/G1</text>
<text x="199.3" y="45.9">34</text>
<text x="199.3" y="42.3">35</text>
<text x="251.8" y="42.3">3</text>
<text x="251.8" y="45.9">4</text>
<text x="255.3" y="44.1">I3</text>
<text x="255.3" y="47.6">I4</text>
<text x="269.3" y="47.6">O4</text>
<text x="269.3" y="44.1">O3</text>
<text x="275.3" y="45.9">13</text>
<text x="275.3" y="42.3">14</text>
<text x="28.4" y="49.4">1</text>
<text x="28.4" y="52.9">2</text>
<text x="31.9" y="51.2">2</text>
<text x="147.9" y="49.4">6</text>
<text x="147.9" y="52.9">7</text>
<text x="152.4" y="50.8">G35/A7</text>
<text x="175.5" y="50.8">I2C SDA/G21</text>
<text x="199.3" y="52.9">32</text>
<text x="199.3" y="49.4">33</text>
<text x="251.8" y="49.4">5</text>
<text x="251.8" y="52.9">6</text>
<text x="255.3" y="51.2">I5</text>
<text x="269.3" y="51.2">O5</text>
<text x="275.3" y="52.9">11</text>
<text x="275.3" y="49.4">12</text>
<text x="147.9" y="56.4">8</text>
<text x="147.9" y="60">9</text>
<text x="152.4" y="54.3">G32/A4</text>
<text x="152.4" y="57.9">G33/A5</text>
<text x="176.4" y="57.9">V_MISO/G19</text>
<text x="189.6" y="54.3">GND</text>
<text x="199.3" y="60">30</text>
<text x="199.7" y="56.4">31</text>
<text x="251.8" y="56.4">7</text>
<text x="255.3" y="54.7">I6</text>
<text x="255.3" y="58.2">I7</text>
<text x="269.3" y="58.2">O7</text>
<text x="269.3" y="54.7">O6</text>
<text x="275.3" y="60">9</text>
<text x="275.3" y="56.4">10</text>
<text x="31.9" y="65.3">1</text>
<text x="145.9" y="63.5">10</text>
<text x="152.4" y="61.4">G25/DA1</text>
<text x="152.4" y="64.9">G26/DA2</text>
<text x="178.1" y="61.4">V_SCK/G18</text>
<text x="182.4" y="64.9">V_SS/G5</text>
<text x="199.3" y="63.5">29</text>
<text x="266.5" y="61.7">COM</text>
<text x="28.4" y="67">1</text>
<text x="28.4" y="70.6">2</text>
<text x="31.9" y="68.8">2</text>
<text x="145.9" y="67">11</text>
<text x="145.9" y="70.6">12</text>
<text x="152.4" y="68.4">G27</text>
<text x="152.4" y="72">G14/CLK</text>
<text x="182.5" y="72">RX2/G16</text>
<text x="182.8" y="68.4">TX2/G17</text>
<text x="199.3" y="70.6">27</text>
<text x="199.3" y="67">28</text>
<text x="145.9" y="74.1">13</text>
<text x="145.9" y="77.6">14</text>
<text x="152.4" y="75.5">G12/MISO</text>
<text x="187" y="75.5">T0/G4</text>
<text x="199.3" y="77.6">25</text>
<text x="199.3" y="74.1">26</text>
<text x="31.9" y="82.9">1</text>
<text x="145.9" y="81.1">15</text>
<text x="152.4" y="79">GND</text>
<text x="152.4" y="82.6">G13/MOSI</text>
<text x="187" y="82.6">T2/G2</text>
<text x="187" y="79">T1/G0</text>
<text x="199.3" y="81.1">24</text>
<text x="28.4" y="84.7">1</text>
<text x="28.4" y="88.2">2</text>
<text x="31.9" y="86.4">2</text>
<text x="145.9" y="84.7">16</text>
<text x="145.9" y="88.2">17</text>
<text x="152.4" y="86.1">G9/RX1/SD2</text>
<text x="152.4" y="89.6">G10/TX1/SD3</text>
<text x="179.2" y="86.1">SS/T3/G15</text>
<text x="184.3" y="89.6">SD1/G8</text>
<text x="199.3" y="88.2">22</text>
<text x="199.3" y="84.7">23</text>
<text x="145.9" y="91.7">18</text>
<text x="145.9" y="95.2">19</text>
<text x="152.4" y="93.1">G11/CMD</text>
<text x="184.3" y="93.1">SD0/G7</text>
<text x="199.3" y="95.2">20</text>
<text x="199.3" y="91.7">21</text>
<text x="31.9" y="100.5">1</text>
<text x="152.4" y="96.7">5V</text>
<text x="184.8" y="96.7">CLK/G6</text>
<text x="28.4" y="102.3">1</text>
<text x="28.4" y="105.8">2</text>
<text x="31.9" y="104.1">2</text>
<text x="28.4" y="119.9">1</text>
<text x="31.9" y="118.2">1</text>
<text x="28.4" y="123.5">2</text>
<text x="31.9" y="121.7">2</text>
<text x="350.8" y="128.8">4</text>
<text x="359.8" y="128.8">3</text>
<text x="350.8" y="135.8">1</text>
<text x="359.8" y="135.8">2</text>
<text x="350.8" y="148.2">4</text>
<text x="359.8" y="148.2">3</text>
<text x="350.8" y="155.2">1</text>
<text x="359.8" y="155.2">2</text>
<text x="79.6" y="160.5">1</text>
<text x="76.1" y="162.3">1</text>
<text x="76.1" y="165.8">2</text>
<text x="79.6" y="164">2</text>
<text x="350.8" y="167.6">4</text>
<text x="359.8" y="167.6">3</text>
<text x="350.8" y="174.6">1</text>
<text x="359.8" y="174.6">2</text>
<text x="260.7" y="190.9" transform="rotate(-90 260.7 190.9)">A2</text>
<text x="280.1" y="190.9" transform="rotate(-90 280.1 190.9)">22</text>
<text x="287.2" y="190.9" transform="rotate(-90 287.2 190.9)">21</text>
<text x="294.2" y="190.9" transform="rotate(-90 294.2 190.9)">24</text>
<text x="350.8" y="187">4</text>
<text x="359.8" y="187">3</text>
<text x="128.8" y="197.9">128x64</text>
<text x="350.8" y="194">1</text>
<text x="359.8" y="194">2</text>
<text x="72.1" y="201.1">5</text>
<text x="76.6" y="202.5">RES</text>
<text x="72.1" y="206.4">4</text>
<text x="76.6" y="207.8">SDA</text>
<text x="72.1" y="211.7">3</text>
<text x="76.6" y="213.1">SCL</text>
<text x="72.1" y="217">2</text>
<text x="76.6" y="218.4">VCC</text>
<text x="260.7" y="219.7" transform="rotate(-90 260.7 219.7)">A1</text>
<text x="280.1" y="219.6" transform="rotate(-90 280.1 219.6)">12</text>
<text x="287.2" y="219.6" transform="rotate(-90 287.2 219.6)">11</text>
<text x="294.2" y="219.6" transform="rotate(-90 294.2 219.6)">14</text>
<text x="72.1" y="222.2">1</text>
<text x="76.6" y="223.7">GND</text>
<text x="25.8" y="238.4" transform="rotate(-90 25.8 238.4)">IN+</text>
<text x="36.3" y="237.3" transform="rotate(-90 36.3 237.3)">IN-</text>
<text x="160.1" y="243.4">3</text>
<text x="163.6" y="245.2">3</text>
<text x="25.8" y="251.9" transform="rotate(-90 25.8 251.9)">OUT+</text>
<text x="36.3" y="251.9" transform="rotate(-90 36.3 251.9)">OUT-</text>
<text x="95" y="250.5">5</text>
<text x="99.5" y="251.9">GND</text>
<text x="160.1" y="246.9">2</text>
<text x="160.1" y="250.5">1</text>
<text x="163.6" y="248.7">2</text>
<text x="95" y="257.5">3</text>
<text x="95" y="254">4</text>
<text x="99.5" y="255.4">TX</text>
<text x="117.1" y="255.4">B</text>
<text x="121.7" y="257.5">7</text>
<text x="121.7" y="254">8</text>
<text x="163.6" y="252.2">1</text>
<text x="95" y="261.1">2</text>
<text x="99.5" y="262.5">Vcc</text>
<text x="99.5" y="258.9">RX</text>
<text x="112" y="262.5">GND</text>
<text x="117.1" y="258.9">A</text>
<text x="121.7" y="261.1">6</text>
<text x="95" y="264.6">1</text>
<text x="99.5" y="266">EN</text>
<text x="160.1" y="266.3">3</text>
<text x="160.1" y="269.9">2</text>
<text x="163.6" y="268.1">3</text>
<text x="160.1" y="273.4">1</text>
<text x="163.6" y="271.6">2</text>
<text x="163.6" y="275.2">1</text>
</g>
<g font-size="3.2">
<text x="251.8" y="60">8</text>
<text x="255.3" y="61.7">GND</text>
<text x="371.7" y="70.6">1</text>
<text x="371.7" y="74.1">2</text>
<text x="371.7" y="88.2">1</text>
<text x="371.7" y="91.7">2</text>
<text x="371.7" y="105.8">1</text>
<text x="371.7" y="109.4">2</text>
<text x="285.4" y="171.9" transform="rotate(-90 285.4 171.9)">1</text>
<text x="288.9" y="171.9" transform="rotate(-90 288.9 171.9)">2</text>
<text x="292.5" y="171.9" transform="rotate(-90 292.5 171.9)">3</text>
</g>
<g font-size="2.5" fill="#00f">
<text x="83.1" y="31.8">1</text>
<text x="105.8" y="31.8">16</text>
<text x="83.1" y="38.8">2</text>
<text x="105.8" y="38.8">15</text>
<text x="83.1" y="42.3">3</text>
<text x="105.8" y="42.3">14</text>
<text x="83.1" y="49.4">4</text>
<text x="83.1" y="52.9">5</text>
<text x="105.8" y="49.4">13</text>
<text x="105.8" y="52.9">12</text>
<text x="83.1" y="60">6</text>
<text x="105.8" y="60">11</text>
<text x="83.1" y="63.5">7</text>
<text x="105.8" y="63.5">10</text>
<text x="83.1" y="70.6">8</text>
<text x="105.8" y="70.6">9</text>
<text x="185.4" y="220.5">1</text>
<text x="208.1" y="220.5">4</text>
<text x="185.4" y="227.5">2</text>
<text x="208.1" y="227.5">3</text>
</g>
<text font-size="1.8" fill="#00f" x="29" y="250.2" transform="rotate(-90 29 250.2)">DC/DC Mini 360</text>
</svg>
